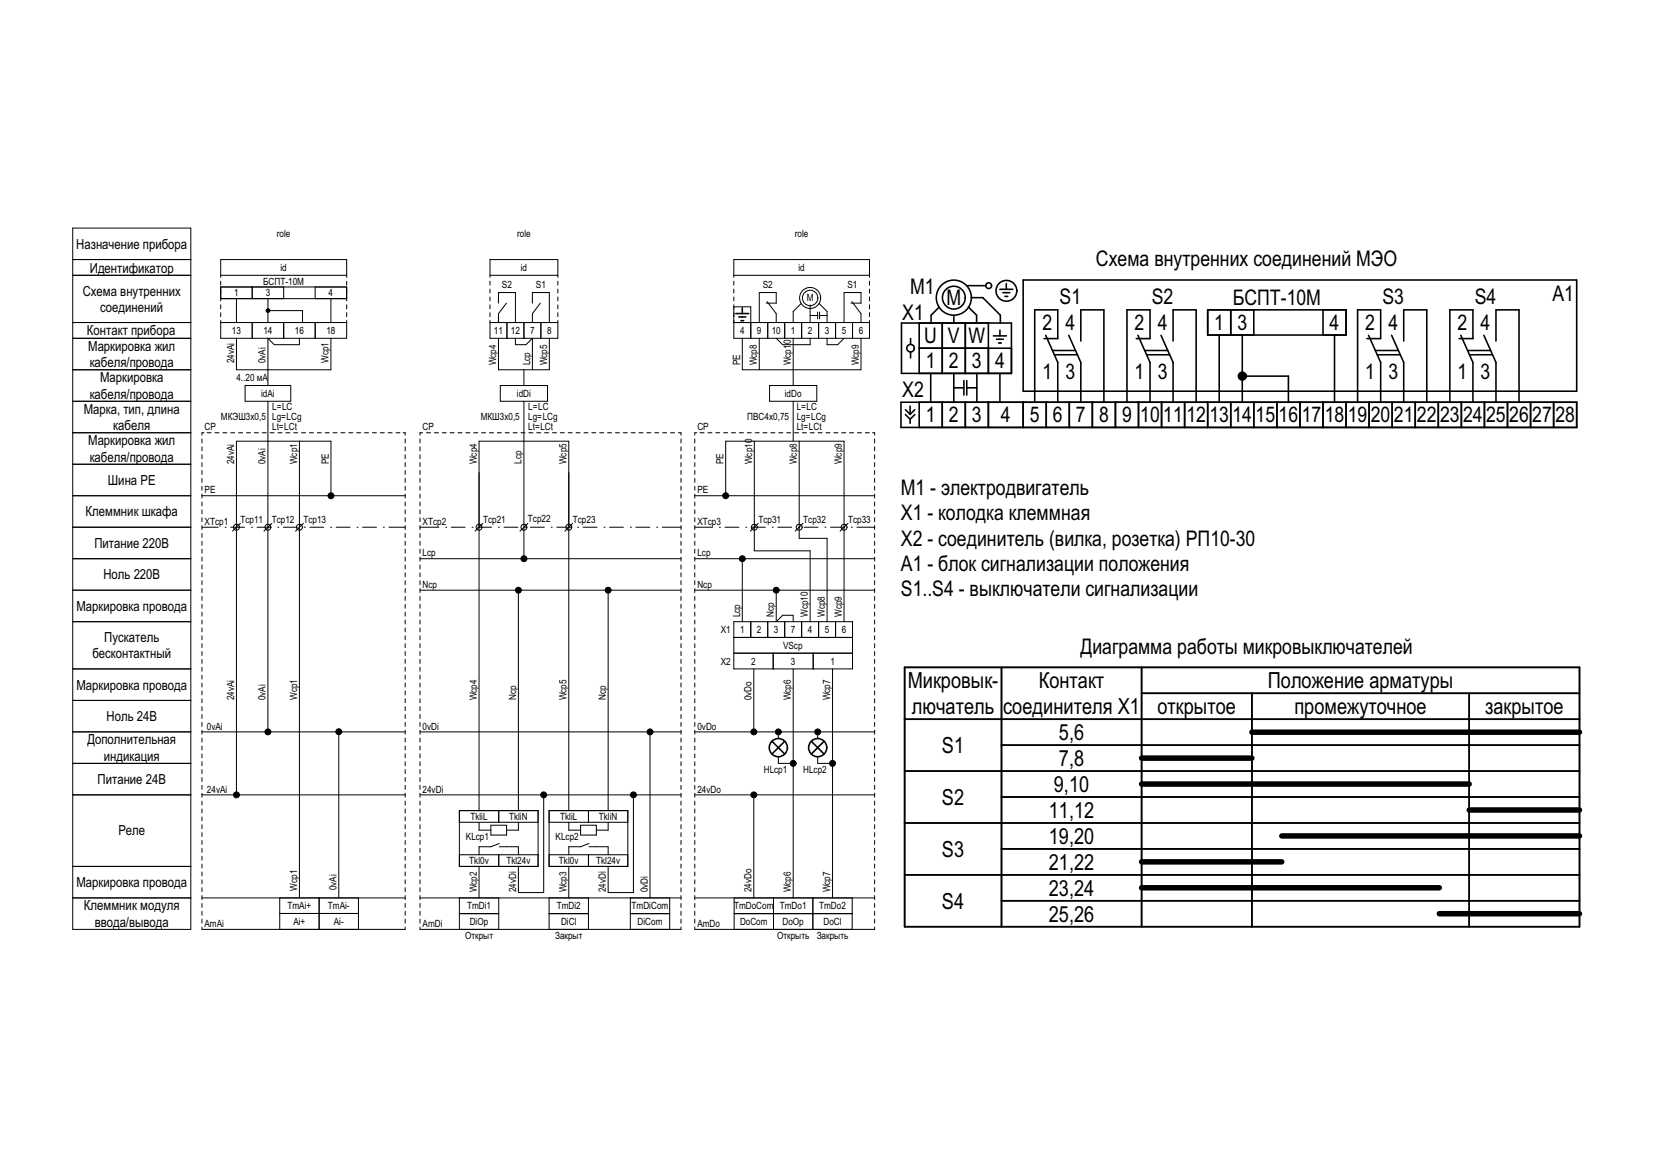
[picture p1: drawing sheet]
<svg xmlns="http://www.w3.org/2000/svg" width="420mm" height="297mm" viewBox="0 0 420 297" stroke-linecap="round" stroke-linejoin="round" font-family="sans-serif">
<!-- layer: cp_static_do -->
<g fill="none" stroke="#000" stroke-width=".25">
<path d="M176.5 111.5v1M176.5 113.5v1M176.5 115.5v1M176.5 117.5v1M176.5 119.5v1M177 109.9h-.5v.6M177.9 109.9h1M179.9 109.9h1M181.9 109.9h1M183.9 109.9h1M185.9 109.9h1M187.9 109.9h1"/>
<path d="M189.9 109.9h1M191.7 112.1v27.8h14.1v18M191.9 109.9h1M193.9 109.9h1M195.9 109.9h1M197.9 109.9h1M199.9 109.9h1M201.9 109.9h1M203.1 112.1v24.7h7.1v21.1M203.9 109.9h1M205.9 109.9h1M207.9 109.9h1"/>
<path d="M209.9 109.9h1M211.9 109.9h1M213.9 109.9h1M215.9 109.9h1M217.9 109.9h1M219.9 109.9h1M221.7 109.9h.5v.6M222.2 111.5v1M222.2 113.5v1M222.2 115.5v1M222.2 117.5v1M222.2 119.5v1"/>
<path d="M176.5 133.9h4.5M176.5 121.5v1M176.5 123.5v1M176.5 125.5v1M176.5 127.5v1M176.5 129.5v1M176.5 131.5v1M176.5 133.5v1M176.5 135.5v1M176.5 137.5v1M176.5 139.5v1M182.8 133.9h.1"/>
<path d="M184.2 133.9h3.5M184.4 125.2v-13.1h30.1v45.8M189.5 133.9h.1M190.9 133.9h3.5M192.7 132.9l-2 2M196.2 133.9h.1M197.6 133.9h3.5M202.9 133.9h.1M204.1 132.9l-2 2M204.3 133.9h3.5M209.6 133.9h.1M211 133.9h3.5"/>
<path d="M215.5 132.9l-2 2M216.3 133.9h.1M217.7 133.9h4.5M222.2 121.5v1M222.2 123.5v1M222.2 125.5v1M222.2 127.5v1M222.2 129.5v1M222.2 131.5v1M222.2 133.5v1M222.2 135.5v1M222.2 137.5v1"/>
<path d="M222.2 139.5v1M176.5 141.9h45.7M176.5 149.9h45.7M176.5 141.5v1M176.5 143.5v1M176.5 145.5v1M176.5 147.5v1M176.5 149.5v1M176.5 151.5v1M176.5 153.5v1M176.5 155.5v1M176.5 157.5v1"/>
<path d="M176.5 159.5v1M186.5 157.9h30.1v12h-30.1zM188.6 142.7v15.2M190.8 157.9v4M195.1 157.9v4M197.2 150.7v7.2l1.6-1.6h2.7v1.6M199.4 157.9v4M203.7 157.9v4M208 157.9v4M212.3 157.9v4M222.2 141.5v1M222.2 143.5v1"/>
<path d="M222.2 145.5v1M222.2 147.5v1M222.2 149.5v1M222.2 151.5v1M222.2 153.5v1M222.2 155.5v1M222.2 157.5v1M222.2 159.5v1M176.5 161.5v1M176.5 163.5v1M176.5 165.5v1M176.5 167.5v1"/>
<path d="M176.5 169.5v1M176.5 171.5v1M176.5 173.5v1M176.5 175.5v1M176.5 177.5v1M176.5 179.5v1M186.5 165.9h30.1M186.5 161.9h30.1M191.5 169.9v15.3M196.5 165.9v4M201.5 169.9v58.2M206.6 165.9v4"/>
<path d="M211.5 169.9v58.2M222.2 161.5v1M222.2 163.5v1M222.2 165.5v1M222.2 167.5v1M222.2 169.5v1M222.2 171.5v1M222.2 173.5v1M222.2 175.5v1M222.2 177.5v1M222.2 179.5v1M176.5 185.9h45.7"/>
<path d="M176.5 181.5v1M176.5 183.5v1M176.5 185.5v1M176.5 187.5v1M176.5 189.5v1M176.5 191.5v1M176.5 193.5v1M176.5 195.5v1M176.5 197.5v1M176.5 199.5v1M197.8 186.7v.9M197.8 192.3v1.6h3"/>
<path d="M207.8 192.3v1.6h3M207.8 186.7v.9M222.2 181.5v1M222.2 183.5v1M222.2 185.5v1M222.2 187.5v1M222.2 189.5v1M222.2 191.5v1M222.2 193.5v1M222.2 195.5v1M222.2 197.5v1M222.2 199.5v1"/>
<path d="M176.5 201.9h45.7M176.5 201.5v1M176.5 203.5v1M176.5 205.5v1M176.5 207.5v1M176.5 209.5v1M176.5 211.5v1M176.5 213.5v1M176.5 215.5v1M176.5 217.5v1M176.5 219.5v1M191.5 202.7v25.4"/>
<path d="M222.2 201.5v1M222.2 203.5v1M222.2 205.5v1M222.2 207.5v1M222.2 209.5v1M222.2 211.5v1M222.2 213.5v1M222.2 215.5v1M222.2 217.5v1M222.2 219.5v1M176.5 235.5v.6h45.7v-.6M176.5 228.1h45.7"/>
<path d="M176.5 221.5v1M176.5 223.5v1M176.5 225.5v1M176.5 227.5v1M176.5 229.5v1M176.5 231.5v1M176.5 233.5v1M186.5 232.1h30M186.5 228.1v8M196.5 228.1v8M206.5 228.1v8M216.5 228.1v8"/>
<path d="M222.2 221.5v1M222.2 223.5v1M222.2 225.5v1M222.2 227.5v1M222.2 229.5v1M222.2 231.5v1M222.2 233.5v1"/>
<circle cx="184.4" cy="125.9" r=".75"/>
<circle cx="191.7" cy="133.9" r=".75"/>
<circle cx="203.1" cy="133.9" r=".75"/>
<circle cx="214.5" cy="133.9" r=".75"/>
<circle cx="188.6" cy="141.9" r=".75"/>
<circle cx="197.2" cy="149.9" r=".75"/>
<circle cx="191.5" cy="185.9" r=".75"/>
<circle cx="197.8" cy="185.9" r=".75"/>
<circle cx="201.5" cy="193.9" r=".75"/>
<circle cx="207.8" cy="185.9" r=".75"/>
<circle cx="211.5" cy="193.9" r=".75"/>
<circle cx="191.5" cy="201.9" r=".75"/>
</g>
<!-- layer: cp_names -->
<g fill="none" stroke="#000" stroke-width=".25">
<path d="M18.5 109.9h30v126.2h-30zM18.5 117.9h30M18.5 133.9h30M18.5 125.9h30M18.5 157.9h30M18.5 149.9h30M18.5 141.9h30M18.5 177.9h30M18.5 169.9h30M18.5 185.9h30M18.5 193.9h30M18.5 201.9h30"/>
<path d="M18.5 228.1h30M18.5 220.1h30"/>
</g>
<!-- layer: id_names -->
<path d="M18.5 57.9h30v52h-30zM18.5 65.9h30M18.5 69.9h30M18.5 93.9h30M18.5 85.9h30M18.5 81.9h30M18.5 101.9h30" fill="none" stroke="#000" stroke-width=".25"/>
<!-- layer: cp_static_ai -->
<g fill="none" stroke="#000" stroke-width=".25">
<path d="M51.3 111.5v1M51.3 113.5v1M51.3 115.5v1M51.3 117.5v1M51.3 119.5v1M51.8 109.9h-.5v.6M52.6 109.9h1M54.6 109.9h1M56.6 109.9h1M58.6 109.9h1M60.6 109.9h1M62.6 109.9h1"/>
<path d="M64.6 109.9h1M66.6 109.9h1M68.1 108.1v77.1M68.6 109.9h1M70.6 109.9h1M72.6 109.9h1M74.6 109.9h1M76.1 112.1v116M76.6 109.9h1M78.6 109.9h1M80.6 109.9h1M82.6 109.9h1"/>
<path d="M84.6 109.9h1M86.6 109.9h1M88.6 109.9h1M90.6 109.9h1M92.6 109.9h1M94.6 109.9h1M96.6 109.9h1M98.6 109.9h1M100.6 109.9h1M102.4 109.9h.5v.6M102.9 111.5v1M102.9 113.5v1"/>
<path d="M102.9 115.5v1M102.9 117.5v1M102.9 119.5v1M51.3 133.9h4.1M51.3 125.9h51.6M51.3 121.5v1M51.3 123.5v1M51.3 125.5v1M51.3 127.5v1M51.3 129.5v1M51.3 131.5v1M51.3 133.5v1"/>
<path d="M51.3 135.5v1M51.3 137.5v1M51.3 139.5v1M57.2 133.9h.1M58.6 133.9h3.5M60.1 134v67.2M61.1 132.9l-2 2M63.9 133.9h.1M65.3 133.9h3.5M69.1 132.9l-2 2M70.6 133.9h.1M72 133.9h3.5"/>
<path d="M77.1 132.9l-2 2M77.3 133.9h.1M78.7 133.9h3.5M84 133.9h.1M84.1 125.2v-13.1h-24v21.8M85.4 133.9h3.6M90.7 133.9h.1M92.1 133.9h3.6M97.4 133.9h.1M98.8 133.9h4.1M102.9 121.5v1M102.9 123.5v1"/>
<path d="M102.9 125.5v1M102.9 127.5v1M102.9 129.5v1M102.9 131.5v1M102.9 133.5v1M102.9 135.5v1M102.9 137.5v1M102.9 139.5v1M176.5 125.9h45.7M51.3 141.5v1M51.3 143.5v1M51.3 145.5v1"/>
<path d="M51.3 147.5v1M51.3 149.5v1M51.3 151.5v1M51.3 153.5v1M51.3 155.5v1M51.3 157.5v1M51.3 159.5v1M102.9 141.5v1M102.9 143.5v1M102.9 145.5v1M102.9 147.5v1M102.9 149.5v1"/>
<path d="M102.9 151.5v1M102.9 153.5v1M102.9 155.5v1M102.9 157.5v1M102.9 159.5v1M51.3 161.5v1M51.3 163.5v1M51.3 165.5v1M51.3 167.5v1M51.3 169.5v1M51.3 171.5v1M51.3 173.5v1"/>
<path d="M51.3 175.5v1M51.3 177.5v1M51.3 179.5v1M102.9 161.5v1M102.9 163.5v1M102.9 165.5v1M102.9 167.5v1M102.9 169.5v1M102.9 171.5v1M102.9 173.5v1M102.9 175.5v1M102.9 177.5v1"/>
<path d="M102.9 179.5v1M51.3 185.9h51.6M51.3 181.5v1M51.3 183.5v1M51.3 185.5v1M51.3 187.5v1M51.3 189.5v1M51.3 191.5v1M51.3 193.5v1M51.3 195.5v1M51.3 197.5v1M51.3 199.5v1"/>
<path d="M86.1 186.7v41.4M102.9 181.5v1M102.9 183.5v1M102.9 185.5v1M102.9 187.5v1M102.9 189.5v1M102.9 191.5v1M102.9 193.5v1M102.9 195.5v1M102.9 197.5v1M102.9 199.5v1M51.3 201.9h51.6"/>
<path d="M51.3 201.5v1M51.3 203.5v1M51.3 205.5v1M51.3 207.5v1M51.3 209.5v1M51.3 211.5v1M51.3 213.5v1M51.3 215.5v1M51.3 217.5v1M51.3 219.5v1M102.9 201.5v1M102.9 203.5v1"/>
<path d="M102.9 205.5v1M102.9 207.5v1M102.9 209.5v1M102.9 211.5v1M102.9 213.5v1M102.9 215.5v1M102.9 217.5v1M102.9 219.5v1M51.3 235.5v.6h51.6v-.6M51.3 228.1h51.6M51.3 221.5v1M51.3 223.5v1"/>
<path d="M51.3 225.5v1M51.3 227.5v1M51.3 229.5v1M51.3 231.5v1M51.3 233.5v1M71.1 232.1h20M71.1 228.1v8M81.1 228.1v8M91.1 228.1v8M102.9 221.5v1M102.9 223.5v1M102.9 225.5v1"/>
<path d="M102.9 227.5v1M102.9 229.5v1M102.9 231.5v1M102.9 233.5v1"/>
<circle cx="60.1" cy="133.9" r=".75"/>
<circle cx="68.1" cy="133.9" r=".75"/>
<circle cx="76.1" cy="133.9" r=".75"/>
<circle cx="84.1" cy="125.9" r=".75"/>
<circle cx="68.1" cy="185.9" r=".75"/>
<circle cx="86.1" cy="185.9" r=".75"/>
<circle cx="60.1" cy="201.9" r=".75"/>
</g>
<g fill="#000">
<circle cx="84.1" cy="125.9" r=".75"/>
<circle cx="68.1" cy="185.9" r=".75"/>
<circle cx="86.1" cy="185.9" r=".75"/>
<circle cx="60.1" cy="201.9" r=".75"/>
</g>
<!-- layer: cp_static_di -->
<g fill="none" stroke="#000" stroke-width=".25">
<path d="M106.7 111.5v1M106.7 113.5v1M106.7 115.5v1M106.7 117.5v1M106.7 119.5v1M107.4 109.9h-.7v.6M108.4 109.9h1M110.4 109.9h1M112.4 109.9h1M114.4 109.9h1M116.4 109.9h1M118.4 109.9h1"/>
<path d="M120.4 109.9h1M122.4 109.9h1M124.4 109.9h1M126.4 109.9h1M128.4 109.9h1M130.4 109.9h1M132.4 109.9h1M133.1 112.1v29.1M134.4 109.9h1M136.4 109.9h1M138.4 109.9h1M140.4 109.9h1"/>
<path d="M142.4 109.9h1M144.4 109.9h1M146.4 109.9h1M148.4 109.9h1M150.4 109.9h1M152.4 109.9h1M154.4 109.9h1M156.4 109.9h1M158.4 109.9h1M160.4 109.9h1M162.4 109.9h1M164.4 109.9h1"/>
<path d="M166.4 109.9h1M168.4 109.9h1M170.4 109.9h1M172.4 109.9h.6v.6M173 111.5v1M173 113.5v1M173 115.5v1M173 117.5v1M173 119.5v1M106.7 133.9h4.8M106.7 121.5v1M106.7 123.5v1"/>
<path d="M106.7 125.5v1M106.7 127.5v1M106.7 129.5v1M106.7 131.5v1M106.7 133.5v1M106.7 135.5v1M106.7 137.5v1M106.7 139.5v1M113.2 133.9h.1M114.7 133.9h3.5M119.9 133.9h.1M121.4 133.9h3.5"/>
<path d="M122.7 132.9l-2 2M126.6 133.9h.1M128.1 133.9h3.5M133.4 133.9h.1M134.1 132.9l-2 2M134.8 133.9h3.5M140.1 133.9h.1M141.5 133.9h3.5M145.5 132.9l-2 2M146.8 133.9h.1M148.2 133.9h3.5M153.5 133.9h.1"/>
<path d="M154.9 133.9h3.5M160.2 133.9h.1M161.6 133.9h3.5M166.9 133.9h.1M168.3 133.9h4.7M173 121.5v1M173 123.5v1M173 125.5v1M173 127.5v1M173 129.5v1M173 131.5v1M173 133.5v1"/>
<path d="M173 135.5v1M173 137.5v1M173 139.5v1M106.7 141.9h66.3M106.7 149.9h66.3M106.7 141.5v1M106.7 143.5v1M106.7 145.5v1M106.7 147.5v1M106.7 149.5v1M106.7 151.5v1M106.7 153.5v1"/>
<path d="M106.7 155.5v1M106.7 157.5v1M106.7 159.5v1M131.7 150.7v55.2M154.5 150.7v55.2M173 141.5v1M173 143.5v1M173 145.5v1M173 147.5v1M173 149.5v1M173 151.5v1M173 153.5v1"/>
<path d="M173 155.5v1M173 157.5v1M173 159.5v1M106.7 161.5v1M106.7 163.5v1M106.7 165.5v1M106.7 167.5v1M106.7 169.5v1M106.7 171.5v1M106.7 173.5v1M106.7 175.5v1M106.7 177.5v1"/>
<path d="M106.7 179.5v1M173 161.5v1M173 163.5v1M173 165.5v1M173 167.5v1M173 169.5v1M173 171.5v1M173 173.5v1M173 175.5v1M173 177.5v1M173 179.5v1M106.7 185.9h66.3"/>
<path d="M106.7 181.5v1M106.7 183.5v1M106.7 185.5v1M106.7 187.5v1M106.7 189.5v1M106.7 191.5v1M106.7 193.5v1M106.7 195.5v1M106.7 197.5v1M106.7 199.5v1M165.2 186.7v41.4M173 181.5v1"/>
<path d="M173 183.5v1M173 185.5v1M173 187.5v1M173 189.5v1M173 191.5v1M173 193.5v1M173 195.5v1M173 197.5v1M173 199.5v1M106.7 201.9h66.3M106.7 201.5v1M106.7 203.5v1"/>
<path d="M106.7 205.5v1M106.7 207.5v1M106.7 209.5v1M106.7 211.5v1M106.7 213.5v1M106.7 215.5v1M106.7 217.5v1M106.7 219.5v1M116.7 205.9h20v14.2h-20zM116.7 208.9h20M116.7 217.2h20M121.7 205.9v-93.8h22.8v93.8"/>
<path d="M121.7 208.9v2h3M124.7 209.7h4v2.5h-4zM126.7 205.9v3M126.7 217.2v2.9M126.9 214.3l-2.2 .8h-3v2.1M126.9 215.1h4.8v2.1M131.7 208.9v2h-3M138.1 202.7v24.1h-6.4v-6.7M139.5 205.9h20v14.2h-20zM139.5 208.9h20M139.5 217.2h20M144.5 208.9v2h3"/>
<path d="M147.5 209.7h4v2.5h-4zM149.5 205.9v3M149.5 217.2v2.9M149.7 214.3l-2.2 .8h-3v2.1M149.7 215.1h4.8v2.1M154.5 208.9v2h-3M160.9 202.7v24.1h-6.4v-6.7M173 201.5v1M173 203.5v1M173 205.5v1M173 207.5v1M173 209.5v1"/>
<path d="M173 211.5v1M173 213.5v1M173 215.5v1M173 217.5v1M173 219.5v1M106.7 235.5v.6h66.3v-.6M106.7 228.1h66.3M106.7 221.5v1M106.7 223.5v1M106.7 225.5v1M106.7 227.5v1M106.7 229.5v1"/>
<path d="M106.7 231.5v1M106.7 233.5v1M116.7 228.1v8M116.7 232.1h10M121.7 220.1v8M126.7 228.1v8M139.5 228.1v8M139.5 232.1h10M144.5 220.1v8M149.5 228.1v8M160.2 232.1h10M160.2 228.1v8"/>
<path d="M170.2 228.1v8M173 221.5v1M173 223.5v1M173 225.5v1M173 227.5v1M173 229.5v1M173 231.5v1M173 233.5v1"/>
<circle cx="121.7" cy="133.9" r=".75"/>
<circle cx="133.1" cy="133.9" r=".75"/>
<circle cx="144.5" cy="133.9" r=".75"/>
<circle cx="131.7" cy="149.9" r=".75"/>
<circle cx="133.1" cy="141.9" r=".75"/>
<circle cx="154.5" cy="149.9" r=".75"/>
<circle cx="165.2" cy="185.9" r=".75"/>
<circle cx="138.1" cy="201.9" r=".75"/>
<circle cx="160.9" cy="201.9" r=".75"/>
</g>
<!-- layer: id_static_do -->
<g fill="none" stroke="#000" stroke-width=".25">
<path d="M186.5 77.4v8.5h34.4v-4.5M186.5 77.9h4.3v8M186.5 70.5v-4.6h34.4v4.6M186.5 69.9h34.4M186.5 71.4v1M186.5 73.4v1M186.5 75.4v1M194.7 77h2.5v-2.7h-4.3v7.6M194.9 76.6l2.3 3.1v2.2M203.6 77.1l-2.1 2v2.8M205.8 77.5v4.4M207.7 79.3v1.7"/>
<path d="M208.1 77.1l2.1 2v2.8M208.2 79.3v1.7M216.2 77h2.6v-2.7h-4.3v7.6M216.4 76.6l2.4 3.1v2.2M220.9 71.4v1M220.9 73.4v1M220.9 75.4v1M220.9 77.4v1M220.9 79.4v1M186.5 81.9h34.4M188.6 85.9v8h30.2v-8M192.9 85.9v8"/>
<path d="M195.1 81.9v4M195.5 97.9h12v4h-12zM197.2 85.9l1.6 1.7h7v-1.7M199.4 81.9v4M201.5 85.9v12M203.7 81.9v4M205.8 80.2h1.9M208 81.9v4M208.2 80.2h2M210.2 85.9v1.7h2.6l1.7-1.7M212.3 81.9v4M216.6 81.9v4"/>
<path d="M201.5 101.9v10.2"/>
<circle cx="205.8" cy="75.7" r="1.96"/>
<circle cx="205.8" cy="75.7" r="2.67"/>
</g>
<!-- layer: id_static_ai -->
<g fill="none" stroke="#000" stroke-width=".25">
<path d="M56.1 69.9h32M56.1 70.5v-4.6h32v4.6M56.1 76.4v-3.5h32v3.5M56.1 71.4v1M56.1 77.4v1M56.1 79.4v1M56.1 75.9h32M60.1 75.9v6M64.1 72.9v3M68.1 75.9v6M68.3 78.9h8.6v3M72.1 72.9v3"/>
<path d="M80.1 72.9v3M84.1 75.9v6M88.1 71.4v1M88.1 77.4v1M88.1 79.4v1M56.1 81.4v4.5h32v-4.5M56.1 81.9h32M60.1 85.9v8h24v-8M62.3 97.9h11.6v4h-11.6zM64.1 81.9v4M72.1 81.9v4M76.1 85.9v1.7h-6.4l-1.6-1.7v12"/>
<path d="M80.1 81.9v4M68.1 101.9v6.2"/>
</g>
<!-- layer: id_static_di -->
<g fill="none" stroke="#000" stroke-width=".25">
<path d="M124.5 70.5v-4.6h17.2v4.6M124.5 71.4v1M124.5 73.4v1M124.5 75.4v1M124.5 77.4v1M124.5 79.4v1M124.5 69.9h17.2M126.7 77v-2.7h4.3v7.6M128.7 77l-2 2.7v2.2M135.3 77v-2.7h4.3v7.6M137.3 77l-2 2.7v2.2M141.7 71.4v1"/>
<path d="M141.7 73.4v1M141.7 75.4v1M141.7 77.4v1M141.7 79.4v1M124.5 81.4v4.5h17.2v-4.5M124.5 81.9h17.2M126.7 85.9v8h12.9v-8M127.1 97.9h12v4h-12zM128.8 81.9v4M131 85.9v1.7h2.6l1.7-1.7v8M133.1 81.9v4M133.1 93.9v4"/>
<path d="M137.4 81.9v4M133.1 101.9v10.2"/>
</g>
<!-- layer: cp_static_do -->
<g fill="#000">
<circle cx="184.4" cy="125.9" r=".75"/>
<circle cx="188.6" cy="141.9" r=".75"/>
<circle cx="197.2" cy="149.9" r=".75"/>
<circle cx="191.5" cy="185.9" r=".75"/>
<circle cx="197.8" cy="185.9" r=".75"/>
<circle cx="201.5" cy="193.9" r=".75"/>
<circle cx="207.8" cy="185.9" r=".75"/>
<circle cx="211.5" cy="193.9" r=".75"/>
<circle cx="191.5" cy="201.9" r=".75"/>
</g>
<g fill="none" stroke="#000" stroke-width=".4">
<path d="M196.1 188.3l3.3 3.3M199.4 188.3l-3.3 3.3M206.1 188.3l3.3 3.3M209.4 188.3l-3.3 3.3"/>
<circle cx="197.8" cy="189.9" r="2.31"/>
<circle cx="207.8" cy="189.9" r="2.31"/>
</g>
<!-- layer: cp_static_di -->
<g fill="#000">
<circle cx="131.7" cy="149.9" r=".75"/>
<circle cx="133.1" cy="141.9" r=".75"/>
<circle cx="154.5" cy="149.9" r=".75"/>
<circle cx="165.2" cy="185.9" r=".75"/>
<circle cx="138.1" cy="201.9" r=".75"/>
<circle cx="160.9" cy="201.9" r=".75"/>
</g>
<!-- layer: id_static_ai -->
<circle cx="68.1" cy="78.9" r=".25" fill="none" stroke="#000" stroke-width=".7"/>
<circle cx="68.1" cy="78.9" r=".25" fill="#000"/>
<!-- layer: id_hint -->
<g fill="none" stroke="#000" stroke-width=".4">
<path d="M187 79.7h3.3M188.6 78.2v1.5M238.6 78l-2 2.1v2M245.6 72.6h4.9M246.1 78l2 2.1v2M246.8 75.6h2.9l4.5 4.5v2M254 73.5h3.3M254.8 74.4h1.8M255.3 75.3h.7M255.7 72v1.5M260 71.1h140.6v28.3h-140.6zM306.9 78.7h35.1v6.4h-35.1z"/>
<path d="M312.7 78.7v6.4M318.6 78.7v6.4M336.2 78.7v6.4M187.7 80.5h1.8M188.2 81.5h.8M229.1 82.1h27.9v12.8h-27.9zM231.4 86v1.5M231.4 89.4v1.5M233.6 82.1v12.8M233.6 88.5h23.4M236.5 94.9v7.3M239.4 82.1v12.8"/>
<path d="M242.3 94.9v7.3M242.3 98.5h2.6M242.4 80.1v2M244.9 96.7v3.7M245.3 82.1v12.8M245.6 98.5h2.6M245.6 96.7v3.7M248.2 94.9v7.3M251.1 82.1v12.8M252.4 85.3h3.3M253.2 86.2h1.7M253.7 87.1h.7"/>
<path d="M254.1 94.9v7.3M254.1 83.9v1.4M265.3 86h3.5v-7.3h-5.9v23.5M265.7 85.2l3.1 6.9v10.1M267.4 89.1h5.9M267.9 90.1h5.9M271.5 85.2l3.1 6.9v10.1M274.6 86.6v-7.9h5.9v23.5M288.7 86h3.5v-7.3h-5.9v23.5M289.1 85.2l3.1 6.9v10.1M290.9 89.1h5.8M291.3 90.1h5.9"/>
<path d="M295 85.2l3.1 6.9v10.1M298.1 86.6v-7.9h5.8v23.5M309.8 85.1v17.1M315.6 85.1v17.1M316.1 95.6h11.3v6.6M339.1 85.1v17.1M347.3 86h3.5v-7.3h-5.9v23.5M347.7 85.2l3.1 6.9v10.1M349.5 89.1h5.8M349.9 90.1h5.9M353.6 85.2l3.1 6.9v10.1M356.7 86.6v-7.9h5.8v23.5"/>
<path d="M370.7 86h3.5v-7.3h-5.8v23.5M371.2 85.2l3 6.9v10.1M372.9 89.1h5.9M373.4 90.1h5.8M377 85.2l3.1 6.9v10.1M380.1 86.6v-7.9h5.9v23.5M228.9 102.2h171.7v6.4h-171.7zM230.1 104.1l1.1 1.2M230.1 105.3l1.1 1.2M231.2 103.2v2.1M231.2 106.5v1.1M232.4 104.1l-1.2 1.2"/>
<path d="M232.4 105.3l-1.2 1.2M233.6 102.2v6.4M239.4 102.2v6.4M245.3 102.2v6.4M251.1 102.2v6.4M260 102.2v6.4M265.8 102.2v6.4M271.7 102.2v6.4M277.6 102.2v6.4M283.4 102.2v6.4M289.3 102.2v6.4M295.1 102.2v6.4"/>
<path d="M301 102.2v6.4M306.9 102.2v6.4M312.7 102.2v6.4M318.6 102.2v6.4M324.4 102.2v6.4M330.3 102.2v6.4M336.2 102.2v6.4M342 102.2v6.4M347.9 102.2v6.4M353.7 102.2v6.4M359.6 102.2v6.4M365.5 102.2v6.4"/>
<path d="M371.3 102.2v6.4M377.2 102.2v6.4M383 102.2v6.4M388.9 102.2v6.4M394.8 102.2v6.4M229.8 169.6h171.5v65.8h-171.5zM254.5 169.6v65.8M290.1 169.6v65.8M290.1 176.1h111.2M318.1 176.1v59.3M373.3 176.1v59.3M229.8 195.9h171.5"/>
<path d="M229.8 182.7h171.5M254.5 189.3h146.8M229.8 209.1h171.5M254.5 202.5h146.8M254.5 215.7h146.8M229.8 222.3h171.5M254.5 228.9h146.8"/>
<circle cx="242.4" cy="75.6" r="2.9"/>
<circle cx="242.4" cy="75.6" r="4.5"/>
<circle cx="251.2" cy="72.6" r=".73"/>
<circle cx="255.7" cy="73.9" r="2.64"/>
<circle cx="231.4" cy="88.5" r=".96"/>
</g>
<g fill="none" stroke="#000" stroke-width="1.4">
<path d="M290.1 199.2h83.2M290.1 192.6h28M318.1 186h83.2M290.1 219h35.6M325.7 212.4h75.6M373.3 205.8h28M290.1 225.6h75.6M365.7 232.1h35.6"/>
<circle cx="315.6" cy="95.6" r=".5"/>
</g>
<circle cx="315.6" cy="95.6" r=".5" fill="#000"/>
<g font-size="5.6">
<text x="230.6" y="174.9">Микровык-</text>
<text x="263.9" y="174.9">Контакт</text>
<text x="322.1" y="174.9">Положение арматуры</text>
<text x="231.7" y="181.4">лючатель</text>
<text x="254.9" y="181.4">соединителя Х1</text>
<text x="294.1" y="181.4">открытое</text>
<text x="328.9" y="181.4">промежуточное</text>
<text x="377.4" y="181.4">закрытое</text>
<text x="239.3" y="191.3">S1</text>
<text x="269.1" y="188">5,6</text>
<text x="269.1" y="194.6">7,8</text>
<text x="267.8" y="201.2">9,10</text>
<text x="239.3" y="204.5">S2</text>
<text x="266.5" y="207.8">11,12</text>
<text x="266.5" y="214.4">19,20</text>
<text x="239.3" y="217.7">S3</text>
<text x="266.5" y="221">21,22</text>
<text x="266.5" y="227.6">23,24</text>
<text x="239.3" y="230.9">S4</text>
<text x="266.5" y="234.1">25,26</text>
</g>
<g font-size="5.5">
<text x="278.5" y="67.7">Схема внутренних соединений МЭО</text>
<text x="231.3" y="74.8">M1</text>
<text x="240.5" y="77.6">M</text>
<text x="269.2" y="77.3">S1</text>
<text x="292.7" y="77.3">S2</text>
<text x="313.2" y="77.5">БСПТ-10М</text>
<text x="351.3" y="77.3">S3</text>
<text x="374.7" y="77.3">S4</text>
<text x="394.5" y="76.6">A1</text>
<text x="229.3" y="81.3">X1</text>
<text x="264.8" y="83.8">2</text>
<text x="270.7" y="83.8">4</text>
<text x="288.3" y="83.8">2</text>
<text x="294.2" y="83.8">4</text>
<text x="308.5" y="83.9">1</text>
<text x="314.4" y="83.9">3</text>
<text x="337.8" y="83.9">4</text>
<text x="346.9" y="83.8">2</text>
<text x="352.8" y="83.8">4</text>
<text x="370.3" y="83.8">2</text>
<text x="376.2" y="83.8">4</text>
<text x="234.9" y="87.2">U</text>
<text x="240.8" y="87.2">V</text>
<text x="246.1" y="87.2">W</text>
<text x="235.2" y="93.6">1</text>
<text x="241.1" y="93.6">2</text>
<text x="247" y="93.6">3</text>
<text x="252.8" y="93.6">4</text>
<text x="229.3" y="100.9">X2</text>
<text x="264.8" y="96.4">1</text>
<text x="270.7" y="96.4">3</text>
<text x="288.3" y="96.4">1</text>
<text x="294.2" y="96.4">3</text>
<text x="346.9" y="96.4">1</text>
<text x="352.8" y="96.4">3</text>
<text x="370.3" y="96.4">1</text>
<text x="376.2" y="96.4">3</text>
<text x="235.2" y="107.3">1</text>
<text x="241.1" y="107.3">2</text>
<text x="247" y="107.3">3</text>
<text x="254.3" y="107.3">4</text>
<text x="261.7" y="107.3">5</text>
<text x="267.5" y="107.3">6</text>
<text x="273.4" y="107.3">7</text>
<text x="279.2" y="107.3">8</text>
<text x="285.1" y="107.3">9</text>
<text x="289.7" y="107.3">10</text>
<text x="295.6" y="107.3">11</text>
<text x="301.4" y="107.3">12</text>
<text x="307.3" y="107.3">13</text>
<text x="313.2" y="107.3">14</text>
<text x="319" y="107.3">15</text>
<text x="324.9" y="107.3">16</text>
<text x="330.7" y="107.3">17</text>
<text x="336.6" y="107.3">18</text>
<text x="342.5" y="107.3">19</text>
<text x="348.3" y="107.3">20</text>
<text x="354.2" y="107.3">21</text>
<text x="360" y="107.3">22</text>
<text x="365.9" y="107.3">23</text>
<text x="371.8" y="107.3">24</text>
<text x="377.6" y="107.3">25</text>
<text x="383.5" y="107.3">26</text>
<text x="389.3" y="107.3">27</text>
<text x="395.2" y="107.3">28</text>
<text x="228.9" y="125.8">М1 - электродвигатель</text>
<text x="228.9" y="132.2">Х1 - колодка клеммная</text>
<text x="228.9" y="138.6">Х2 - соединитель (вилка, розетка) РП10-30</text>
<text x="228.9" y="145">А1 - блок сигнализации положения</text>
<text x="228.9" y="151.4">S1..S4 - выключатели сигнализации</text>
<text x="274.5" y="166.1">Диаграмма работы микровыключателей</text>
</g>
<g font-size="3.5">
<text x="19.4" y="63.2">Назначение прибора</text>
<text x="22.8" y="69.3">Идентификатор</text>
<text x="21" y="75.2">Схема внутренних</text>
<text x="25.5" y="79.3">соединений</text>
<text x="22.1" y="85">Контакт прибора</text>
<text x="22.4" y="89.1">Маркировка жил</text>
<text x="22.8" y="93.3">кабеля/провода</text>
<text x="22.8" y="101.3">кабеля/провода</text>
<text x="25.4" y="97.1">Маркировка</text>
<text x="21.3" y="105.1">Марка, тип, длина</text>
<text x="22.4" y="113.1">Маркировка жил</text>
<text x="28.8" y="109.3">кабеля</text>
<text x="22.8" y="117.3">кабеля/провода</text>
<text x="27.4" y="123.2">Шина PE</text>
<text x="21.8" y="131.2">Клеммник шкафа</text>
<text x="24" y="139.2">Питание 220В</text>
<text x="26.3" y="147.2">Ноль 220В</text>
<text x="19.4" y="155.2">Маркировка провода</text>
<text x="23.5" y="167.3">бесконтактный</text>
<text x="26.5" y="163.1">Пускатель</text>
<text x="19.4" y="175.2">Маркировка провода</text>
<text x="27.1" y="183.2">Ноль 24В</text>
<text x="22.2" y="189.1">Дополнительная</text>
<text x="26.4" y="193.3">индикация</text>
<text x="24.8" y="199.2">Питание 24В</text>
<text x="30.1" y="212.2">Реле</text>
<text x="19.4" y="225.4">Маркировка провода</text>
<text x="21.3" y="231.3">Клеммник модуля</text>
<text x="24.1" y="235.4">ввода/вывода</text>
</g>
<g font-size="2.5">
<text x="70.4" y="60.3">role</text>
<text x="131.4" y="60.3">role</text>
<text x="202" y="60.3">role</text>
<text x="71.3" y="68.8">id</text>
<text x="132.3" y="68.8">id</text>
<text x="202.9" y="68.8">id</text>
<text x="59.5" y="75.3">1</text>
<text x="66.9" y="72.3">БСПТ-10М</text>
<text x="67.5" y="75.3">3</text>
<text x="83.5" y="75.3">4</text>
<text x="127.5" y="73.1">S2</text>
<text x="136.2" y="73.1">S1</text>
<text x="193.8" y="73.1">S2</text>
<text x="205" y="76.6">M</text>
<text x="215.3" y="73.1">S1</text>
<text x="58.9" y="84.8">13</text>
<text x="66.9" y="84.8">14</text>
<text x="74.9" y="84.8">16</text>
<text x="82.9" y="84.8">18</text>
<text x="125.5" y="84.8">11</text>
<text x="129.8" y="84.8">12</text>
<text x="134.7" y="84.8">7</text>
<text x="139" y="84.8">8</text>
<text x="188" y="84.8">4</text>
<text x="192.3" y="84.8">9</text>
<text x="196.1" y="84.8">10</text>
<text x="201" y="84.8">1</text>
<text x="205.3" y="84.8">2</text>
<text x="209.6" y="84.8">3</text>
<text x="213.9" y="84.8">5</text>
<text x="218.2" y="84.8">6</text>
<text x="59.5" y="92.3" transform="rotate(-90 59.5 92.3)">24vAi</text>
<text x="67.5" y="92.3" transform="rotate(-90 67.5 92.3)">0vAi</text>
<text x="83.5" y="92.3" transform="rotate(-90 83.5 92.3)">Wcp1</text>
<text x="126.1" y="92.8" transform="rotate(-90 126.1 92.8)">Wcp4</text>
<text x="134.7" y="92.8" transform="rotate(-90 134.7 92.8)">Lcp</text>
<text x="139" y="92.8" transform="rotate(-90 139 92.8)">Wcp5</text>
<text x="188" y="92.8" transform="rotate(-90 188 92.8)">PE</text>
<text x="192.3" y="92.8" transform="rotate(-90 192.3 92.8)">Wcp8</text>
<text x="201" y="92.8" transform="rotate(-90 201 92.8)">Wcp10</text>
<text x="218.2" y="92.8" transform="rotate(-90 218.2 92.8)">Wcp9</text>
<text x="60.1" y="96.7">4..20 мА</text>
<text x="66.4" y="100.8">idAi</text>
<text x="131.3" y="100.8">idDi</text>
<text x="199.4" y="100.8">idDo</text>
<text x="56.1" y="106.7">МКЭШ3х0,5</text>
<text x="69.1" y="104.2">L=LC</text>
<text x="69.1" y="106.7">Lg=LCg</text>
<text x="122.1" y="106.7">МКШ3х0,5</text>
<text x="134.2" y="104.2">L=LC</text>
<text x="134.2" y="106.7">Lg=LCg</text>
<text x="189.9" y="106.7">ПВС4х0,75</text>
<text x="202.4" y="104.2">L=LC</text>
<text x="202.4" y="106.7">Lg=LCg</text>
<text x="52" y="109.4">CP</text>
<text x="69.1" y="109.4">Lt=LCt</text>
<text x="107.4" y="109.4">CP</text>
<text x="134.2" y="109.4">Lt=LCt</text>
<text x="177.2" y="109.4">CP</text>
<text x="202.4" y="109.4">Lt=LCt</text>
<text x="59.5" y="117.9" transform="rotate(-90 59.5 117.9)">24vAi</text>
<text x="67.5" y="118" transform="rotate(-90 67.5 118)">0vAi</text>
<text x="75.5" y="117.9" transform="rotate(-90 75.5 117.9)">Wcp1</text>
<text x="83.5" y="117.9" transform="rotate(-90 83.5 117.9)">PE</text>
<text x="121.1" y="117.9" transform="rotate(-90 121.1 117.9)">Wcp4</text>
<text x="132.5" y="117.8" transform="rotate(-90 132.5 117.8)">Lcp</text>
<text x="143.9" y="117.9" transform="rotate(-90 143.9 117.9)">Wcp5</text>
<text x="183.8" y="117.9" transform="rotate(-90 183.8 117.9)">PE</text>
<text x="191.1" y="117.9" transform="rotate(-90 191.1 117.9)">Wcp10</text>
<text x="202.5" y="117.9" transform="rotate(-90 202.5 117.9)">Wcp8</text>
<text x="213.9" y="117.9" transform="rotate(-90 213.9 117.9)">Wcp9</text>
<text x="52" y="125.4">PE</text>
<text x="177.2" y="125.4">PE</text>
<text x="52" y="133.4">XTcp1</text>
<text x="61.1" y="132.8">Tcp11</text>
<text x="69" y="132.8">Tcp12</text>
<text x="77.1" y="132.8">Tcp13</text>
<text x="107.4" y="133.4">XTcp2</text>
<text x="122.7" y="132.9">Tcp21</text>
<text x="134.1" y="132.7">Tcp22</text>
<text x="145.5" y="132.9">Tcp23</text>
<text x="177.2" y="133.4">XTcp3</text>
<text x="192.7" y="132.9">Tcp31</text>
<text x="204.1" y="132.9">Tcp32</text>
<text x="215.5" y="132.9">Tcp33</text>
<text x="107.4" y="141.4">Lcp</text>
<text x="177.2" y="141.4">Lcp</text>
<text x="107.4" y="149.4">Ncp</text>
<text x="177.2" y="149.4">Ncp</text>
<text x="183.1" y="160.8">X1</text>
<text x="188" y="156.8" transform="rotate(-90 188 156.8)">Lcp</text>
<text x="188" y="160.8">1</text>
<text x="192.3" y="160.8">2</text>
<text x="196.6" y="156.8" transform="rotate(-90 196.6 156.8)">Ncp</text>
<text x="196.6" y="160.8">3</text>
<text x="201" y="160.8">7</text>
<text x="205.3" y="156.8" transform="rotate(-90 205.3 156.8)">Wcp10</text>
<text x="205.3" y="160.8">4</text>
<text x="209.6" y="156.8" transform="rotate(-90 209.6 156.8)">Wcp8</text>
<text x="209.6" y="160.8">5</text>
<text x="213.9" y="156.8" transform="rotate(-90 213.9 156.8)">Wcp9</text>
<text x="213.9" y="160.8">6</text>
<text x="199" y="164.8">VScp</text>
<text x="183.1" y="168.8">X2</text>
<text x="190.9" y="168.8">2</text>
<text x="201" y="168.8">3</text>
<text x="211" y="168.8">1</text>
<text x="59.5" y="177.9" transform="rotate(-90 59.5 177.9)">24vAi</text>
<text x="67.5" y="177.9" transform="rotate(-90 67.5 177.9)">0vAi</text>
<text x="75.5" y="177.9" transform="rotate(-90 75.5 177.9)">Wcp1</text>
<text x="121.1" y="177.9" transform="rotate(-90 121.1 177.9)">Wcp4</text>
<text x="131.1" y="177.9" transform="rotate(-90 131.1 177.9)">Ncp</text>
<text x="143.9" y="177.9" transform="rotate(-90 143.9 177.9)">Wcp5</text>
<text x="153.9" y="177.9" transform="rotate(-90 153.9 177.9)">Ncp</text>
<text x="191" y="177.9" transform="rotate(-90 191 177.9)">0vDo</text>
<text x="201" y="177.9" transform="rotate(-90 201 177.9)">Wcp6</text>
<text x="211" y="177.9" transform="rotate(-90 211 177.9)">Wcp7</text>
<text x="52.5" y="185.4">0vAi</text>
<text x="107.4" y="185.4">0vDi</text>
<text x="177.2" y="185.4">0vDo</text>
<text x="194.1" y="196.3">HLcp1</text>
<text x="204.1" y="196.3">HLcp2</text>
<text x="52.6" y="201.4">24vAi</text>
<text x="107.4" y="201.4">24vDi</text>
<text x="177.2" y="201.4">24vDo</text>
<text x="119.5" y="208.3">TkliL</text>
<text x="129.3" y="208.3">TkliN</text>
<text x="142.3" y="208.3">TkliL</text>
<text x="152.1" y="208.3">TkliN</text>
<text x="118.4" y="213.3">KLcp1</text>
<text x="141.2" y="213.3">KLcp2</text>
<text x="119.2" y="219.5">Tkl0v</text>
<text x="128.7" y="219.5">Tkl24v</text>
<text x="142" y="219.5">Tkl0v</text>
<text x="151.5" y="219.5">Tkl24v</text>
<text x="75.5" y="226.3" transform="rotate(-90 75.5 226.3)">Wcp1</text>
<text x="85.5" y="226.2" transform="rotate(-90 85.5 226.2)">0vAi</text>
<text x="121.1" y="226.7" transform="rotate(-90 121.1 226.7)">Wcp2</text>
<text x="131.1" y="226.7" transform="rotate(-90 131.1 226.7)">24vDi</text>
<text x="143.9" y="226.7" transform="rotate(-90 143.9 226.7)">Wcp3</text>
<text x="153.9" y="226.7" transform="rotate(-90 153.9 226.7)">24vDi</text>
<text x="164.6" y="226.7" transform="rotate(-90 164.6 226.7)">0vDi</text>
<text x="191" y="226.7" transform="rotate(-90 191 226.7)">24vDo</text>
<text x="201" y="226.7" transform="rotate(-90 201 226.7)">Wcp6</text>
<text x="211" y="226.7" transform="rotate(-90 211 226.7)">Wcp7</text>
<text x="73" y="231">TmAi+</text>
<text x="83.3" y="231">TmAi-</text>
<text x="118.7" y="231">TmDi1</text>
<text x="141.5" y="231">TmDi2</text>
<text x="160.5" y="231">TmDiCom</text>
<text x="186.5" y="231">TmDoCom</text>
<text x="198.1" y="231">TmDo1</text>
<text x="208.1" y="231">TmDo2</text>
<text x="52" y="235.5">AmAi</text>
<text x="74.5" y="235">Ai+</text>
<text x="84.8" y="235">Ai-</text>
<text x="107.4" y="235.5">AmDi</text>
<text x="118.2" y="238.5">Открыт</text>
<text x="119.3" y="235">DiOp</text>
<text x="141" y="238.5">Закрыт</text>
<text x="142.6" y="235">DiCl</text>
<text x="162" y="235">DiCom</text>
<text x="177.2" y="235.5">AmDo</text>
<text x="188" y="235">DoCom</text>
<text x="197.4" y="238.5">Открыть</text>
<text x="198.8" y="235">DoOp</text>
<text x="207.5" y="238.5">Закрыть</text>
<text x="209.2" y="235">DoCl</text>
</g>
</svg>
